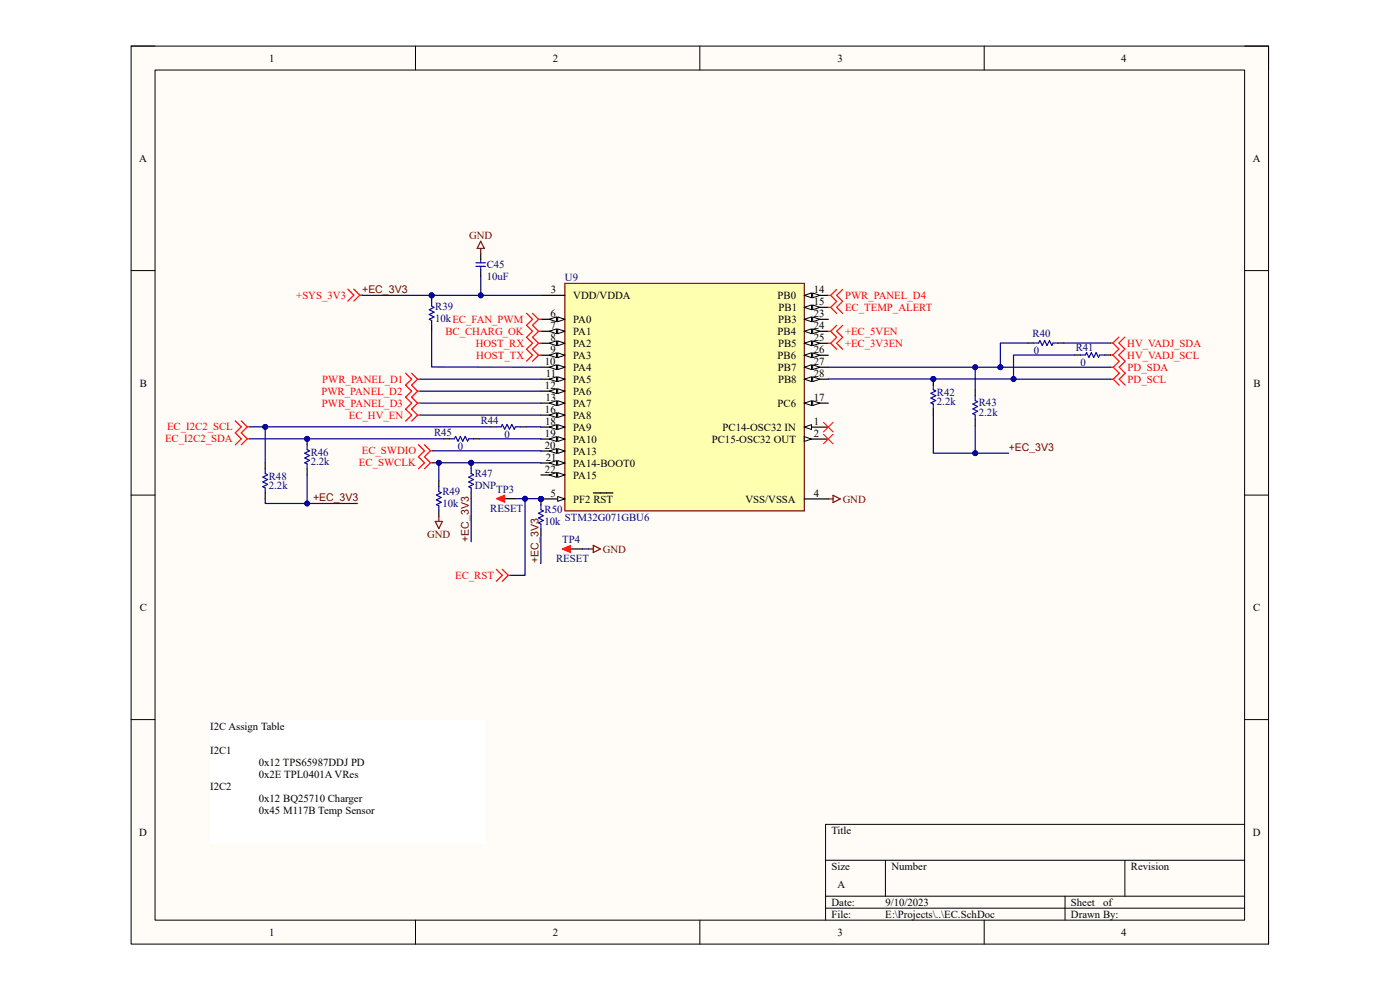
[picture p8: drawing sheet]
<svg xmlns="http://www.w3.org/2000/svg" width="297mm" height="210mm" viewBox="0 0 297 210" stroke-linecap="round" stroke-linejoin="round" font-family="sans-serif">
<path d="M27.8 9.8h241.3v190.5h-241.3z" fill-rule="evenodd" fill="#fffcf8"/>
<path d="M27.8 9.8h241.3v190.5h-241.3z" fill="none" stroke="#000" stroke-width=".21"/>
<path d="M32.9 14.9h231.1v180.3h-231.1z" fill-rule="evenodd" fill="#fffcf8"/>
<g fill="none" stroke="#000" stroke-width=".21">
<path d="M27.8 9.8h5.1M32.9 14.9h231.1v180.3h-231.1zM88.1 9.8v5.1M148.5 9.8v5.1M208.8 9.8v5.1M264 9.8h5.1v5.1M27.8 57.4h5.1M264 57.4h5.1M27.8 105h5.1M264 105h5.1M27.8 152.7h5.1M264 152.7h5.1"/>
<path d="M264 174.9h-88.9v20.3M88.1 195.2v5.1M148.5 195.2v5.1M175.1 182.5h88.9M175.1 190.1h88.9M175.1 192.7h88.9M187.8 182.5v7.6M208.8 195.2v5.1M225.9 190.1v5.1M238.6 182.5v7.6M269.1 195.2v5.1"/>
</g>
<circle cx="114.8" cy="105.8" r=".51" fill="#000080"/>
<circle cx="114.8" cy="105.8" r=".51" fill="none" stroke="#000080" stroke-width=".21"/>
<path d="M119.8 60.1h50.8v48.3h-50.8z" fill-rule="evenodd" fill="#ffffb0"/>
<path d="M119.8 60.1h50.8v48.3h-50.8z" fill="none" stroke="#800000" stroke-width=".25"/>
<path d="M114.8 62.7h5M170.6 85.5h5.1" fill="none" stroke="#000" stroke-width=".25"/>
<path d="M170.6 85.5l1.6-.5v1z" fill="#f8fcff"/>
<path d="M170.6 85.5l1.6-.5v1z" fill="none" stroke="#000" stroke-width=".21"/>
<path d="M172.4 85l1.5 .5-1.5 .5z" fill="#f8fcff"/>
<path d="M172.4 85l1.5 .5-1.5 .5z" fill="none" stroke="#000" stroke-width=".21"/>
<path d="M170.6 90.6h5.1" fill="none" stroke="#000" stroke-width=".25"/>
<path d="M170.6 90.6l1.6-.5v1z" fill="#f8fcff"/>
<path d="M170.6 90.6l1.6-.5v1z" fill="none" stroke="#000" stroke-width=".21"/>
<path d="M170.6 93.1h5.1" fill="none" stroke="#000" stroke-width=".25"/>
<path d="M170.6 92.6l1.6 .5-1.6 .5z" fill="#f8fcff"/>
<path d="M170.6 92.6l1.6 .5-1.6 .5z" fill="none" stroke="#000" stroke-width=".21"/>
<path d="M114.8 67.7h5" fill="none" stroke="#000" stroke-width=".25"/>
<path d="M118.3 67.2l1.5 .5-1.5 .5z" fill="#f8fcff"/>
<path d="M118.3 67.2l1.5 .5-1.5 .5z" fill="none" stroke="#000" stroke-width=".21"/>
<path d="M116.5 67.7l1.6-.5v1z" fill="#f8fcff"/>
<path d="M116.5 67.7l1.6-.5v1z" fill="none" stroke="#000" stroke-width=".21"/>
<path d="M114.8 70.3h5" fill="none" stroke="#000" stroke-width=".25"/>
<path d="M118.3 69.8l1.5 .5-1.5 .5z" fill="#f8fcff"/>
<path d="M118.3 69.8l1.5 .5-1.5 .5z" fill="none" stroke="#000" stroke-width=".21"/>
<path d="M116.5 70.3l1.6-.5v1z" fill="#f8fcff"/>
<path d="M116.5 70.3l1.6-.5v1z" fill="none" stroke="#000" stroke-width=".21"/>
<path d="M114.8 72.8h5" fill="none" stroke="#000" stroke-width=".25"/>
<path d="M118.3 72.3l1.5 .5-1.5 .5z" fill="#f8fcff"/>
<path d="M118.3 72.3l1.5 .5-1.5 .5z" fill="none" stroke="#000" stroke-width=".21"/>
<path d="M116.5 72.8l1.6-.5v1z" fill="#f8fcff"/>
<path d="M116.5 72.8l1.6-.5v1z" fill="none" stroke="#000" stroke-width=".21"/>
<path d="M114.8 75.4h5" fill="none" stroke="#000" stroke-width=".25"/>
<path d="M118.3 74.9l1.5 .5-1.5 .5z" fill="#f8fcff"/>
<path d="M118.3 74.9l1.5 .5-1.5 .5z" fill="none" stroke="#000" stroke-width=".21"/>
<path d="M116.5 75.4l1.6-.5v1z" fill="#f8fcff"/>
<path d="M116.5 75.4l1.6-.5v1z" fill="none" stroke="#000" stroke-width=".21"/>
<path d="M114.8 77.9h5" fill="none" stroke="#000" stroke-width=".25"/>
<path d="M118.3 77.4l1.5 .5-1.5 .5z" fill="#f8fcff"/>
<path d="M118.3 77.4l1.5 .5-1.5 .5z" fill="none" stroke="#000" stroke-width=".21"/>
<path d="M116.5 77.9l1.6-.5v1z" fill="#f8fcff"/>
<path d="M116.5 77.9l1.6-.5v1z" fill="none" stroke="#000" stroke-width=".21"/>
<path d="M114.8 80.4h5" fill="none" stroke="#000" stroke-width=".25"/>
<path d="M118.3 79.9l1.5 .5-1.5 .5z" fill="#f8fcff"/>
<path d="M118.3 79.9l1.5 .5-1.5 .5z" fill="none" stroke="#000" stroke-width=".21"/>
<path d="M116.5 80.4l1.6-.5v1z" fill="#f8fcff"/>
<path d="M116.5 80.4l1.6-.5v1z" fill="none" stroke="#000" stroke-width=".21"/>
<path d="M114.8 83h5" fill="none" stroke="#000" stroke-width=".25"/>
<path d="M118.3 82.5l1.5 .5-1.5 .5z" fill="#f8fcff"/>
<path d="M118.3 82.5l1.5 .5-1.5 .5z" fill="none" stroke="#000" stroke-width=".21"/>
<path d="M116.5 83l1.6-.5v1z" fill="#f8fcff"/>
<path d="M116.5 83l1.6-.5v1z" fill="none" stroke="#000" stroke-width=".21"/>
<path d="M114.8 85.5h5" fill="none" stroke="#000" stroke-width=".25"/>
<path d="M118.3 85l1.5 .5-1.5 .5z" fill="#f8fcff"/>
<path d="M118.3 85l1.5 .5-1.5 .5z" fill="none" stroke="#000" stroke-width=".21"/>
<path d="M116.5 85.5l1.6-.5v1z" fill="#f8fcff"/>
<path d="M116.5 85.5l1.6-.5v1z" fill="none" stroke="#000" stroke-width=".21"/>
<path d="M114.8 88.1h5" fill="none" stroke="#000" stroke-width=".25"/>
<path d="M118.3 87.6l1.5 .5-1.5 .5z" fill="#f8fcff"/>
<path d="M118.3 87.6l1.5 .5-1.5 .5z" fill="none" stroke="#000" stroke-width=".21"/>
<path d="M116.5 88.1l1.6-.5v1z" fill="#f8fcff"/>
<path d="M116.5 88.1l1.6-.5v1z" fill="none" stroke="#000" stroke-width=".21"/>
<path d="M114.8 90.6h5" fill="none" stroke="#000" stroke-width=".25"/>
<path d="M118.3 90.1l1.5 .5-1.5 .5z" fill="#f8fcff"/>
<path d="M118.3 90.1l1.5 .5-1.5 .5z" fill="none" stroke="#000" stroke-width=".21"/>
<path d="M116.5 90.6l1.6-.5v1z" fill="#f8fcff"/>
<path d="M116.5 90.6l1.6-.5v1z" fill="none" stroke="#000" stroke-width=".21"/>
<path d="M114.8 93.1h5" fill="none" stroke="#000" stroke-width=".25"/>
<path d="M118.3 92.6l1.5 .5-1.5 .5z" fill="#f8fcff"/>
<path d="M118.3 92.6l1.5 .5-1.5 .5z" fill="none" stroke="#000" stroke-width=".21"/>
<path d="M116.5 93.1l1.6-.5v1z" fill="#f8fcff"/>
<path d="M116.5 93.1l1.6-.5v1z" fill="none" stroke="#000" stroke-width=".21"/>
<path d="M114.8 95.7h5" fill="none" stroke="#000" stroke-width=".25"/>
<path d="M118.3 95.2l1.5 .5-1.5 .5z" fill="#f8fcff"/>
<path d="M118.3 95.2l1.5 .5-1.5 .5z" fill="none" stroke="#000" stroke-width=".21"/>
<path d="M116.5 95.7l1.6-.5v1z" fill="#f8fcff"/>
<path d="M116.5 95.7l1.6-.5v1z" fill="none" stroke="#000" stroke-width=".21"/>
<path d="M114.8 98.2h5" fill="none" stroke="#000" stroke-width=".25"/>
<path d="M118.3 97.7l1.5 .5-1.5 .5z" fill="#f8fcff"/>
<path d="M118.3 97.7l1.5 .5-1.5 .5z" fill="none" stroke="#000" stroke-width=".21"/>
<path d="M116.5 98.2l1.6-.5v1z" fill="#f8fcff"/>
<path d="M116.5 98.2l1.6-.5v1z" fill="none" stroke="#000" stroke-width=".21"/>
<path d="M114.8 100.8h5" fill="none" stroke="#000" stroke-width=".25"/>
<path d="M118.3 100.3l1.5 .5-1.5 .5z" fill="#f8fcff"/>
<path d="M118.3 100.3l1.5 .5-1.5 .5z" fill="none" stroke="#000" stroke-width=".21"/>
<path d="M116.5 100.8l1.6-.5v1z" fill="#f8fcff"/>
<path d="M116.5 100.8l1.6-.5v1z" fill="none" stroke="#000" stroke-width=".21"/>
<path d="M114.8 105.8h5" fill="none" stroke="#000" stroke-width=".25"/>
<path d="M118.3 105.3l1.5 .5-1.5 .5z" fill="#f8fcff"/>
<path d="M118.3 105.3l1.5 .5-1.5 .5z" fill="none" stroke="#000" stroke-width=".21"/>
<path d="M125.9 104.6h4.1" fill="none" stroke="#000" stroke-width=".25"/>
<circle cx="114.8" cy="105.8" r=".51" fill="#000080"/>
<circle cx="114.8" cy="105.8" r=".51" fill="none" stroke="#000080" stroke-width=".21"/>
<path d="M170.6 62.7h5.1" fill="none" stroke="#000" stroke-width=".25"/>
<path d="M170.6 62.7l1.6-.5v1z" fill="#f8fcff"/>
<path d="M170.6 62.7l1.6-.5v1z" fill="none" stroke="#000" stroke-width=".21"/>
<path d="M172.4 62.2l1.5 .5-1.5 .5z" fill="#f8fcff"/>
<path d="M172.4 62.2l1.5 .5-1.5 .5z" fill="none" stroke="#000" stroke-width=".21"/>
<path d="M170.6 65.2h5.1" fill="none" stroke="#000" stroke-width=".25"/>
<path d="M170.6 65.2l1.6-.5v1z" fill="#f8fcff"/>
<path d="M170.6 65.2l1.6-.5v1z" fill="none" stroke="#000" stroke-width=".21"/>
<path d="M172.4 64.7l1.5 .5-1.5 .5z" fill="#f8fcff"/>
<path d="M172.4 64.7l1.5 .5-1.5 .5z" fill="none" stroke="#000" stroke-width=".21"/>
<path d="M170.6 67.7h5.1" fill="none" stroke="#000" stroke-width=".25"/>
<path d="M170.6 67.7l1.6-.5v1z" fill="#f8fcff"/>
<path d="M170.6 67.7l1.6-.5v1z" fill="none" stroke="#000" stroke-width=".21"/>
<path d="M172.4 67.2l1.5 .5-1.5 .6z" fill="#f8fcff"/>
<path d="M172.4 67.2l1.5 .5-1.5 .6z" fill="none" stroke="#000" stroke-width=".21"/>
<path d="M170.6 70.3h5.1" fill="none" stroke="#000" stroke-width=".25"/>
<path d="M170.6 70.3l1.6-.5v1z" fill="#f8fcff"/>
<path d="M170.6 70.3l1.6-.5v1z" fill="none" stroke="#000" stroke-width=".21"/>
<path d="M172.4 69.8l1.5 .5-1.5 .5z" fill="#f8fcff"/>
<path d="M172.4 69.8l1.5 .5-1.5 .5z" fill="none" stroke="#000" stroke-width=".21"/>
<path d="M170.6 72.8h5.1" fill="none" stroke="#000" stroke-width=".25"/>
<path d="M170.6 72.8l1.6-.5v1z" fill="#f8fcff"/>
<path d="M170.6 72.8l1.6-.5v1z" fill="none" stroke="#000" stroke-width=".21"/>
<path d="M172.4 72.3l1.5 .5-1.5 .5z" fill="#f8fcff"/>
<path d="M172.4 72.3l1.5 .5-1.5 .5z" fill="none" stroke="#000" stroke-width=".21"/>
<path d="M170.6 75.4h5.1" fill="none" stroke="#000" stroke-width=".25"/>
<path d="M170.6 75.4l1.6-.5v1z" fill="#f8fcff"/>
<path d="M170.6 75.4l1.6-.5v1z" fill="none" stroke="#000" stroke-width=".21"/>
<path d="M172.4 74.9l1.5 .5-1.5 .5z" fill="#f8fcff"/>
<path d="M172.4 74.9l1.5 .5-1.5 .5z" fill="none" stroke="#000" stroke-width=".21"/>
<path d="M170.6 77.9h5.1" fill="none" stroke="#000" stroke-width=".25"/>
<path d="M170.6 77.9l1.6-.5v1z" fill="#f8fcff"/>
<path d="M170.6 77.9l1.6-.5v1z" fill="none" stroke="#000" stroke-width=".21"/>
<path d="M172.4 77.4l1.5 .5-1.5 .5z" fill="#f8fcff"/>
<path d="M172.4 77.4l1.5 .5-1.5 .5z" fill="none" stroke="#000" stroke-width=".21"/>
<path d="M170.6 80.4h5.1" fill="none" stroke="#000" stroke-width=".25"/>
<path d="M170.6 80.4l1.6-.5v1z" fill="#f8fcff"/>
<path d="M170.6 80.4l1.6-.5v1z" fill="none" stroke="#000" stroke-width=".21"/>
<path d="M172.4 79.9l1.5 .5-1.5 .6z" fill="#f8fcff"/>
<path d="M172.4 79.9l1.5 .5-1.5 .6z" fill="none" stroke="#000" stroke-width=".21"/>
<path d="M218.1 72.8h1.2M224.4 72.8h1.3M228 75.3h1.2M234.3 75.3h1.3M94.1 93.1h1.3M100.5 93.1h1.2M104 90.6h1.3M110.4 90.6h1.2M93.1 102v1.3M93.1 108.3v1.3M170.6 105.8h5.1" fill="none" stroke="#000" stroke-width=".25"/>
<path d="M92.3 110.6h1.6l-.8 1.5zM93.1 109.6v1M175.7 105.8h1M176.7 105.1l1.6 .7-1.6 .8z" fill="none" stroke="#800000" stroke-width=".25"/>
<g fill="none" stroke="#f00" stroke-width=".25">
<path d="M235.6 75.3h.5M235.6 72.8h.5M235.7 77.9h.5M236.1 75.3l1.3 1.3M236.1 72.8l1.3 1.2-1.3 1.3M236.2 77.9l1.2 1.3-1.2 1.2M237.4 71.5l-1.3 1.3M237.4 76.6l-1.2 1.3M238.6 71.5l-1.2 1.3 1.2 1.2-1.2 1.3 1.2 1.3M238.7 76.6l-1.3 1.3 1.3 1.3-1.3 1.2 1.3 1.3M88.8 94.4l1.2 1.2-1.2 1.3 1.2 1.3-1.2 1.2M90 94.4l1.3 1.2"/>
<path d="M91.3 98.2l-1.3 1.2M91.3 95.6l-1.3 1.3 1.3 1.3M91.3 98.2h.5M91.3 95.6h.5M235.7 80.4h.5M236.2 80.4l1.2 1.3"/>
</g>
<path d="M219.3 72.8h1.1l.2-.5 .5 1 .5-1 .5 1 .5-1 .5 1 .3-.5h1M229.2 75.3h1.1l.2-.5 .5 1 .5-1 .5 1 .5-1 .6 1 .2-.5h1M95.4 93.1h1l.3-.5 .5 1 .5-1 .5 1 .5-1 .5 1 .2-.5h1.1M105.3 90.6h1l.3-.6 .5 1.1 .5-1.1 .5 1.1 .5-1.1 .5 1.1 .3-.5h1M93.1 103.3v1l.5 .2-1 .5 1 .5-1 .5 1 .6-1 .5 .5 .2v1" fill="none" stroke="#00f" stroke-width=".25"/>
<circle cx="100" cy="98.2" r=".51" fill="#000080"/>
<circle cx="100" cy="98.2" r=".51" fill="none" stroke="#000080" stroke-width=".21"/>
<path d="M100 98.2v1.2" fill="none" stroke="#000" stroke-width=".25"/>
<circle cx="100" cy="98.2" r=".51" fill="#000080"/>
<circle cx="100" cy="98.2" r=".51" fill="none" stroke="#000080" stroke-width=".21"/>
<path d="M100 104.5v1.3" fill="none" stroke="#000" stroke-width=".25"/>
<path d="M100 99.4v1.1l.5 .2-1.1 .5 1.1 .5-1.1 .5 1.1 .5-1.1 .6 .6 .2v1" fill="none" stroke="#00f" stroke-width=".25"/>
<circle cx="114.8" cy="105.8" r=".51" fill="#000080"/>
<circle cx="114.8" cy="105.8" r=".51" fill="none" stroke="#000080" stroke-width=".21"/>
<path d="M114.8 105.8v1.3" fill="none" stroke="#000" stroke-width=".25"/>
<circle cx="114.8" cy="105.8" r=".51" fill="#000080"/>
<circle cx="114.8" cy="105.8" r=".51" fill="none" stroke="#000080" stroke-width=".21"/>
<path d="M107.1 105.8h2.5M114.8 112.2v1.3" fill="none" stroke="#000" stroke-width=".25"/>
<path d="M114.8 107.1v1l.5 .3-1.1 .5 1.1 .5-1.1 .5 1.1 .5-1.1 .5 .6 .3v1" fill="none" stroke="#00f" stroke-width=".25"/>
<path d="M105.3 105.8l1.8-.8v1.6z" fill="#f00"/>
<path d="M105.3 105.8l1.8-.8v1.6z" fill="none" stroke="#f00" stroke-width=".21"/>
<path d="M121 116.5h2.6" fill="none" stroke="#000" stroke-width=".25"/>
<path d="M119.3 116.5l1.7-.8v1.5z" fill="#f00"/>
<path d="M119.3 116.5l1.7-.8v1.5z" fill="none" stroke="#f00" stroke-width=".21"/>
<path d="M124.8 116.5h1.1M125.9 115.7l1.5 .8-1.5 .7z" fill="none" stroke="#800000" stroke-width=".25"/>
<g fill="none" stroke="#f00" stroke-width=".25">
<path d="M73.8 61.3l1.3 1.3-1.3 1.3M75.1 61.3l1.2 1.3M76.3 62.6l-1.2 1.3M76.3 62.6h.5M111.7 69l1.3 1.3-1.3 1.2 1.3 1.3-1.3 1.3 1.3 1.3-1.3 1.2M113 69l1.2 1.3M114.2 72.8h.6M114.2 72.8l-1.2 1.3 1.2 1.3M114.2 70.3l-1.2 1.2 1.2 1.3M114.2 75.4l-1.2 1.2M114.2 75.4h.6M114.2 70.3h.6"/>
<path d="M175.7 72.8h.5M176.2 72.8l1.3 1.3M177.5 71.6l-1.3 1.2M178.8 71.6l-1.3 1.2 1.3 1.3M105.3 120.8l1.3 1.2-1.3 1.3M106.6 120.8l1.2 1.2M107.8 122l-1.2 1.3M107.8 122h.5"/>
</g>
<circle cx="91.6" cy="62.7" r=".51" fill="#000080"/>
<circle cx="91.6" cy="62.7" r=".51" fill="none" stroke="#000080" stroke-width=".21"/>
<path d="M91.6 62.7v1.2" fill="none" stroke="#000" stroke-width=".25"/>
<circle cx="91.6" cy="62.7" r=".51" fill="#000080"/>
<circle cx="91.6" cy="62.7" r=".51" fill="none" stroke="#000080" stroke-width=".21"/>
<path d="M91.6 69v1.3" fill="none" stroke="#000" stroke-width=".25"/>
<path d="M91.6 63.9v1l.5 .3-1 .5 1 .5-1 .5 1 .5-1 .5 .5 .3v1" fill="none" stroke="#00f" stroke-width=".25"/>
<path d="M44.6 152.8h58.2v26.1h-58.2z" fill-rule="evenodd" fill="#fff"/>
<path d="M44.6 152.8h58.2v26.1h-58.2z" fill="none" stroke="#fff" stroke-width=".21"/>
<circle cx="198" cy="80.4" r=".51" fill="#000080"/>
<circle cx="198" cy="80.4" r=".51" fill="none" stroke="#000080" stroke-width=".21"/>
<path d="M198 80.4v1.3M198 86.7v1.3" fill="none" stroke="#000" stroke-width=".25"/>
<circle cx="198" cy="80.4" r=".51" fill="#000080"/>
<circle cx="198" cy="80.4" r=".51" fill="none" stroke="#000080" stroke-width=".21"/>
<path d="M56.3 99.4v1.1l.5 .2-1 .5 1 .5-1 .5 1 .5-1 .6 .5 .2v1M198 81.7v1l.5 .2-1 .5 1 .5-1 .6 1 .5-1 .5 .5 .2v1M206.9 83.9v1.1l.5 .2-1 .5 1 .5-1 .5 1 .5-1 .6 .5 .2v1" fill="none" stroke="#00f" stroke-width=".25"/>
<path d="M56.3 98.2v1.2M206.9 82.7v1.2M206.9 89v1.3M56.3 104.5v1.3" fill="none" stroke="#000" stroke-width=".25"/>
<circle cx="65.2" cy="93.1" r=".51" fill="#000080"/>
<circle cx="65.2" cy="93.1" r=".51" fill="none" stroke="#000080" stroke-width=".21"/>
<path d="M65.2 93.1v1.3M65.2 99.4v1.3" fill="none" stroke="#000" stroke-width=".25"/>
<circle cx="65.2" cy="93.1" r=".51" fill="#000080"/>
<circle cx="65.2" cy="93.1" r=".51" fill="none" stroke="#000080" stroke-width=".21"/>
<path d="M101 55.7h2M101 56.5h2M102 55v.7M102 56.5v.8M65.2 94.4v1l.5 .2-1.1 .5 1.1 .5-1.1 .6 1.1 .5-1.1 .5 .6 .2v1" fill="none" stroke="#00f" stroke-width=".25"/>
<path d="M49.9 89.3l1.3 1.3-1.3 1.2 1.3 1.3-1.3 1.3M51.2 89.3l1.3 1.3M52.5 93.1l-1.3 1.3M52.5 90.6l-1.3 1.2 1.3 1.3M52.5 93.1h.5M52.5 90.6h.5" fill="none" stroke="#f00" stroke-width=".25"/>
<path d="M102 53.7v1.3M102 57.3v1.2" fill="none" stroke="#000" stroke-width=".25"/>
<path d="M102 51.2l.7 1.5h-1.5zM102 52.7v1" fill="none" stroke="#800000" stroke-width=".25"/>
<path d="M174.7 89.6l2 2M174.7 92.1l2 2.1M176.7 89.6l-2 2M176.7 92.1l-2 2.1" fill="none" stroke="#f00" stroke-width=".21"/>
<path d="M53 93.1h41.1M101.7 93.1h13.1" fill="none" stroke="#000080" stroke-width=".25"/>
<circle cx="65.2" cy="93.1" r=".51" fill="#000080"/>
<circle cx="65.2" cy="93.1" r=".51" fill="none" stroke="#000080" stroke-width=".21"/>
<path d="M218.1 72.8h-5.9v5.1M225.7 72.8h9.9" fill="none" stroke="#000080" stroke-width=".25"/>
<circle cx="212.2" cy="77.9" r=".51" fill="#000080"/>
<circle cx="212.2" cy="77.9" r=".51" fill="none" stroke="#000080" stroke-width=".21"/>
<path d="M91.8 95.6l23 .1M93.1 98.2v3.8" fill="none" stroke="#000080" stroke-width=".25"/>
<circle cx="93.1" cy="98.2" r=".51" fill="#000080"/>
<circle cx="93.1" cy="98.2" r=".51" fill="none" stroke="#000080" stroke-width=".21"/>
<path d="M111.6 90.6h3.2M100 105.8v9.1M111.4 105.8v16.2h-3.1M114.8 113.5l-.1 6M123.6 116.5h1.2" fill="none" stroke="#000080" stroke-width=".25"/>
<circle cx="111.4" cy="105.8" r=".51" fill="#000080"/>
<circle cx="111.4" cy="105.8" r=".51" fill="none" stroke="#000080" stroke-width=".21"/>
<path d="M206.9 90.3v5.8h7.1" fill="none" stroke="#000080" stroke-width=".25"/>
<circle cx="206.9" cy="96.1" r=".51" fill="#000080"/>
<circle cx="206.9" cy="96.1" r=".51" fill="none" stroke="#000080" stroke-width=".21"/>
<path d="M56.3 90.6h47.7" fill="none" stroke="#000080" stroke-width=".25"/>
<circle cx="56.3" cy="90.6" r=".51" fill="#000080"/>
<circle cx="56.3" cy="90.6" r=".51" fill="none" stroke="#000080" stroke-width=".21"/>
<path d="M53 90.6h3.3v7.6" fill="none" stroke="#000080" stroke-width=".25"/>
<circle cx="56.3" cy="90.6" r=".51" fill="#000080"/>
<circle cx="56.3" cy="90.6" r=".51" fill="none" stroke="#000080" stroke-width=".21"/>
<path d="M91.6 70.3v7.6h23.2M65.2 100.7v6.1" fill="none" stroke="#000080" stroke-width=".25"/>
<circle cx="65.2" cy="106.8" r=".51" fill="#000080"/>
<circle cx="65.2" cy="106.8" r=".51" fill="none" stroke="#000080" stroke-width=".21"/>
<path d="M56.3 105.8v1h19.5" fill="none" stroke="#000080" stroke-width=".25"/>
<circle cx="65.2" cy="106.8" r=".51" fill="#000080"/>
<circle cx="65.2" cy="106.8" r=".51" fill="none" stroke="#000080" stroke-width=".21"/>
<path d="M91.8 98.2h23" fill="none" stroke="#000080" stroke-width=".25"/>
<circle cx="93.1" cy="98.2" r=".51" fill="#000080"/>
<circle cx="93.1" cy="98.2" r=".51" fill="none" stroke="#000080" stroke-width=".21"/>
<circle cx="100" cy="98.2" r=".51" fill="#000080"/>
<circle cx="100" cy="98.2" r=".51" fill="none" stroke="#000080" stroke-width=".21"/>
<path d="M109.6 105.8h5.2" fill="none" stroke="#000080" stroke-width=".25"/>
<circle cx="111.4" cy="105.8" r=".51" fill="#000080"/>
<circle cx="111.4" cy="105.8" r=".51" fill="none" stroke="#000080" stroke-width=".21"/>
<circle cx="114.8" cy="105.8" r=".51" fill="#000080"/>
<circle cx="114.8" cy="105.8" r=".51" fill="none" stroke="#000080" stroke-width=".21"/>
<path d="M102 62.7h12.8M89.1 85.5h25.7M89.1 88.1h25.7M89.1 80.4h25.7M89.1 83h25.7" fill="none" stroke="#000080" stroke-width=".25"/>
<circle cx="102" cy="62.7" r=".51" fill="#000080"/>
<circle cx="102" cy="62.7" r=".51" fill="none" stroke="#000080" stroke-width=".21"/>
<path d="M102 58.5v4.2l-25.2-.1" fill="none" stroke="#000080" stroke-width=".25"/>
<circle cx="102" cy="62.7" r=".51" fill="#000080"/>
<circle cx="102" cy="62.7" r=".51" fill="none" stroke="#000080" stroke-width=".21"/>
<circle cx="91.6" cy="62.7" r=".51" fill="#000080"/>
<circle cx="91.6" cy="62.7" r=".51" fill="none" stroke="#000080" stroke-width=".21"/>
<path d="M212.2 77.9h23.5" fill="none" stroke="#000080" stroke-width=".25"/>
<circle cx="212.2" cy="77.9" r=".51" fill="#000080"/>
<circle cx="212.2" cy="77.9" r=".51" fill="none" stroke="#000080" stroke-width=".21"/>
<path d="M206.9 77.9v4.8" fill="none" stroke="#000080" stroke-width=".25"/>
<circle cx="206.9" cy="77.9" r=".51" fill="#000080"/>
<circle cx="206.9" cy="77.9" r=".51" fill="none" stroke="#000080" stroke-width=".21"/>
<path d="M215 80.4h-39.3" fill="none" stroke="#000080" stroke-width=".25"/>
<circle cx="215" cy="80.4" r=".51" fill="#000080"/>
<circle cx="215" cy="80.4" r=".51" fill="none" stroke="#000080" stroke-width=".21"/>
<circle cx="198" cy="80.4" r=".51" fill="#000080"/>
<circle cx="198" cy="80.4" r=".51" fill="none" stroke="#000080" stroke-width=".21"/>
<path d="M175.7 77.9h36.5" fill="none" stroke="#000080" stroke-width=".25"/>
<circle cx="212.2" cy="77.9" r=".51" fill="#000080"/>
<circle cx="212.2" cy="77.9" r=".51" fill="none" stroke="#000080" stroke-width=".21"/>
<circle cx="206.9" cy="77.9" r=".51" fill="#000080"/>
<circle cx="206.9" cy="77.9" r=".51" fill="none" stroke="#000080" stroke-width=".21"/>
<path d="M198 88v8.1h8.9" fill="none" stroke="#000080" stroke-width=".25"/>
<circle cx="206.9" cy="96.1" r=".51" fill="#000080"/>
<circle cx="206.9" cy="96.1" r=".51" fill="none" stroke="#000080" stroke-width=".21"/>
<path d="M228 75.3h-13v5.1h20.7" fill="none" stroke="#000080" stroke-width=".25"/>
<circle cx="215" cy="80.4" r=".51" fill="#000080"/>
<circle cx="215" cy="80.4" r=".51" fill="none" stroke="#000080" stroke-width=".21"/>
<g fill="none" stroke="#f00" stroke-width=".25">
<path d="M86.1 79.2l1.2 1.2-1.2 1.3 1.2 1.3-1.2 1.2 1.2 1.3-1.2 1.3 1.2 1.3-1.2 1.2M87.3 79.2l1.3 1.2M111.7 66.5l1.3 1.2-1.3 1.3M113 66.5l1.2 1.2M114.2 67.7l-1.2 1.3M114.2 67.7h.6M175.7 62.7h.5M175.7 70.3h.5M175.7 65.2h.5M176.2 62.7l1.3 1.2-1.3 1.3M176.2 70.3l1.3 1.3M176.2 65.2l1.3 1.3"/>
<path d="M177.5 61.4l-1.3 1.3M177.5 69l-1.3 1.3M178.8 61.4l-1.3 1.3 1.3 1.2-1.3 1.3 1.3 1.3M178.8 69l-1.3 1.3 1.3 1.3M88.6 85.5l-1.3 1.3 1.3 1.3M88.6 83l-1.3 1.2 1.3 1.3M88.6 85.5h.5M88.6 80.4l-1.3 1.3 1.3 1.3M88.6 83h.5M88.6 80.4h.5M88.6 88.1l-1.3 1.2M88.6 88.1h.5"/>
</g>
<g font-size="2.3">
<text x="57.1" y="13.1">1</text>
<text x="117.3" y="13.1">2</text>
<text x="177.7" y="13.1">3</text>
<text x="237.9" y="13.1">4</text>
<text x="29.5" y="34.4">A</text>
<text x="265.8" y="34.4">A</text>
<text x="116.8" y="62.1">3</text>
<text x="121.6" y="63.4">VDD/VDDA</text>
<text x="165" y="63.4">PB0</text>
<text x="165.2" y="66">PB1</text>
<text x="172.7" y="62.1">14</text>
<text x="172.7" y="64.7">15</text>
<text x="116.8" y="67.2">6</text>
<text x="116.8" y="69.8">7</text>
<text x="121.6" y="68.5">PA0</text>
<text x="121.6" y="71">PA1</text>
<text x="165" y="71">PB4</text>
<text x="165.1" y="68.5">PB3</text>
<text x="172.7" y="67.2">23</text>
<text x="172.7" y="69.8">24</text>
<text x="115.6" y="77.4">10</text>
<text x="116.8" y="74.9">9</text>
<text x="116.8" y="72.3">8</text>
<text x="121.6" y="73.6">PA2</text>
<text x="121.6" y="76.2">PA3</text>
<text x="165" y="76.2">PB6</text>
<text x="165.1" y="73.6">PB5</text>
<text x="172.7" y="72.3">25</text>
<text x="172.7" y="74.9">26</text>
<text x="172.7" y="77.4">27</text>
<text x="29.6" y="82">B</text>
<text x="115.6" y="82.5">12</text>
<text x="115.8" y="80">11</text>
<text x="121.6" y="78.7">PA4</text>
<text x="121.6" y="81.2">PA5</text>
<text x="121.6" y="83.8">PA6</text>
<text x="165" y="78.7">PB7</text>
<text x="165.1" y="81.2">PB8</text>
<text x="172.7" y="80">28</text>
<text x="265.9" y="82">B</text>
<text x="115.6" y="87.6">16</text>
<text x="115.7" y="85">13</text>
<text x="121.6" y="86.3">PA7</text>
<text x="121.6" y="88.9">PA8</text>
<text x="165" y="86.3">PC6</text>
<text x="172.7" y="85">17</text>
<text x="115.6" y="95.2">20</text>
<text x="115.6" y="92.7">19</text>
<text x="115.7" y="90.1">18</text>
<text x="121.6" y="91.4">PA9</text>
<text x="121.6" y="93.9">PA10</text>
<text x="151" y="93.9">PC15-OSC32 OUT</text>
<text x="153.3" y="91.4">PC14-OSC32 IN</text>
<text x="172.7" y="90.1">1</text>
<text x="172.7" y="92.7">2</text>
<text x="115.6" y="100.3">22</text>
<text x="115.8" y="97.7">21</text>
<text x="121.6" y="96.5">PA13</text>
<text x="121.6" y="99">PA14-BOOT0</text>
<text x="121.6" y="101.6">PA15</text>
<text x="116.8" y="105.4">5</text>
<text x="121.6" y="106.6">PF2 RST</text>
<text x="158.2" y="106.6">VSS/VSSA</text>
<text x="172.7" y="105.4">4</text>
<text x="29.6" y="129.6">C</text>
<text x="265.9" y="129.6">C</text>
<text x="44.6" y="154.8">I2C Assign Table</text>
<text x="44.6" y="159.9">I2C1</text>
<text x="44.6" y="167.5">I2C2</text>
<text x="54.9" y="162.4">0x12 TPS65987DDJ PD</text>
<text x="54.9" y="165">0x2E TPL0401A VRes</text>
<text x="54.9" y="170.1">0x12 BQ25710 Charger</text>
<text x="54.9" y="172.6">0x45 M117B Temp Sensor</text>
<text x="29.5" y="177.2">D</text>
<text x="176.4" y="176.9">Title</text>
<text x="265.8" y="177.2">D</text>
<text x="176.4" y="184.5">Size</text>
<text x="189.1" y="184.5">Number</text>
<text x="239.9" y="184.5">Revision</text>
<text x="177.7" y="188.3">A</text>
<text x="176.4" y="192.2">Date:</text>
<text x="176.4" y="194.7">File:</text>
<text x="187.8" y="194.7">E:\Projects\..\EC.SchDoc</text>
<text x="187.8" y="192.2">9/10/2023</text>
<text x="227.2" y="192.2">Sheet</text>
<text x="227.2" y="194.7">Drawn By:</text>
<text x="234.1" y="192.2">of</text>
<text x="57.1" y="198.5">1</text>
<text x="117.3" y="198.5">2</text>
<text x="177.7" y="198.5">3</text>
<text x="237.9" y="198.5">4</text>
</g>
<g font-size="2.3" fill="#800000">
<text x="99.5" y="50.7">GND</text>
<text x="178.8" y="106.6">GND</text>
<text x="90.6" y="114.2">GND</text>
<text x="127.9" y="117.2">GND</text>
</g>
<g font-size="2.3" fill="#000080">
<text x="103.3" y="56.8">C45</text>
<text x="103.3" y="59.3">10uF</text>
<text x="119.8" y="59.6">U9</text>
<text x="92.3" y="65.7">R39</text>
<text x="92.3" y="68.2">10kEC_FAN_PWM</text>
<text x="219.1" y="71.5">R40</text>
<text x="219.3" y="75.1">0</text>
<text x="228.2" y="74.5">R41</text>
<text x="229.2" y="77.6">0</text>
<text x="198.8" y="83.9">R42</text>
<text x="198.8" y="86">2.2k</text>
<text x="207.6" y="86.2">R43</text>
<text x="207.6" y="88.3">2.2k</text>
<text x="92.1" y="92.6">R45</text>
<text x="97.2" y="95.4">0</text>
<text x="102" y="90">R44</text>
<text x="107.1" y="92.8">0</text>
<text x="57" y="101.7">R48</text>
<text x="65.9" y="96.6">R46</text>
<text x="65.9" y="98.7">2.2k</text>
<text x="100.7" y="101.2">R47</text>
<text x="57" y="103.8">2.2k</text>
<text x="93.9" y="105">R49</text>
<text x="93.9" y="107.6">10k</text>
<text x="100.7" y="103.8">DNP</text>
<text x="105.3" y="104.5">TP3</text>
<text x="104" y="108.6">RESET</text>
<text x="115.5" y="108.9">R50</text>
<text x="115.5" y="111.5">10k</text>
<text x="119.8" y="110.4">STM32G071GBU6</text>
<text x="118" y="119.3">RESET</text>
<text x="119.3" y="115.2">TP4</text>
</g>
<g font-size="2.3" fill="#f00">
<text x="62.9" y="63.4">+SYS_3V3</text>
<text x="179.3" y="63.4">PWR_PANEL_D4</text>
<text x="179.3" y="66">EC_TEMP_ALERT</text>
<text x="94.5" y="71">BC_CHARG_OK</text>
<text x="179.3" y="71">+EC_5VEN</text>
<text x="100.9" y="73.6">HOST_RX</text>
<text x="101" y="76.2">HOST_TX</text>
<text x="179.3" y="73.6">+EC_3V3EN</text>
<text x="239.1" y="76.1">HV_VADJ_SCL</text>
<text x="239.1" y="73.5">HV_VADJ_SDA</text>
<text x="68.2" y="83.8">PWR_PANEL_D2</text>
<text x="68.4" y="81.2">PWR_PANEL_D1</text>
<text x="239.2" y="81.2">PD_SCL</text>
<text x="239.2" y="78.7">PD_SDA</text>
<text x="68.3" y="86.3">PWR_PANEL_D3</text>
<text x="74" y="88.9">EC_HV_EN</text>
<text x="35" y="93.9">EC_I2C2_SDA</text>
<text x="35.4" y="91.3">EC_I2C2_SCL</text>
<text x="76.2" y="98.9">EC_SWCLK</text>
<text x="76.8" y="96.4">EC_SWDIO</text>
<text x="96.6" y="122.8">EC_RST</text>
</g>
<g font-size="2.2" fill="#800000">
<text x="76.8" y="62.1">+EC_3V3</text>
<text x="214" y="95.7">+EC_3V3</text>
<text x="66.4" y="106.3">+EC_3V3</text>
<text x="99.5" y="114.9" transform="rotate(-90 99.5 114.9)">+EC_3V3</text>
<text x="114.2" y="119.5" transform="rotate(-90 114.2 119.5)">+EC_3V3</text>
</g>
</svg>
